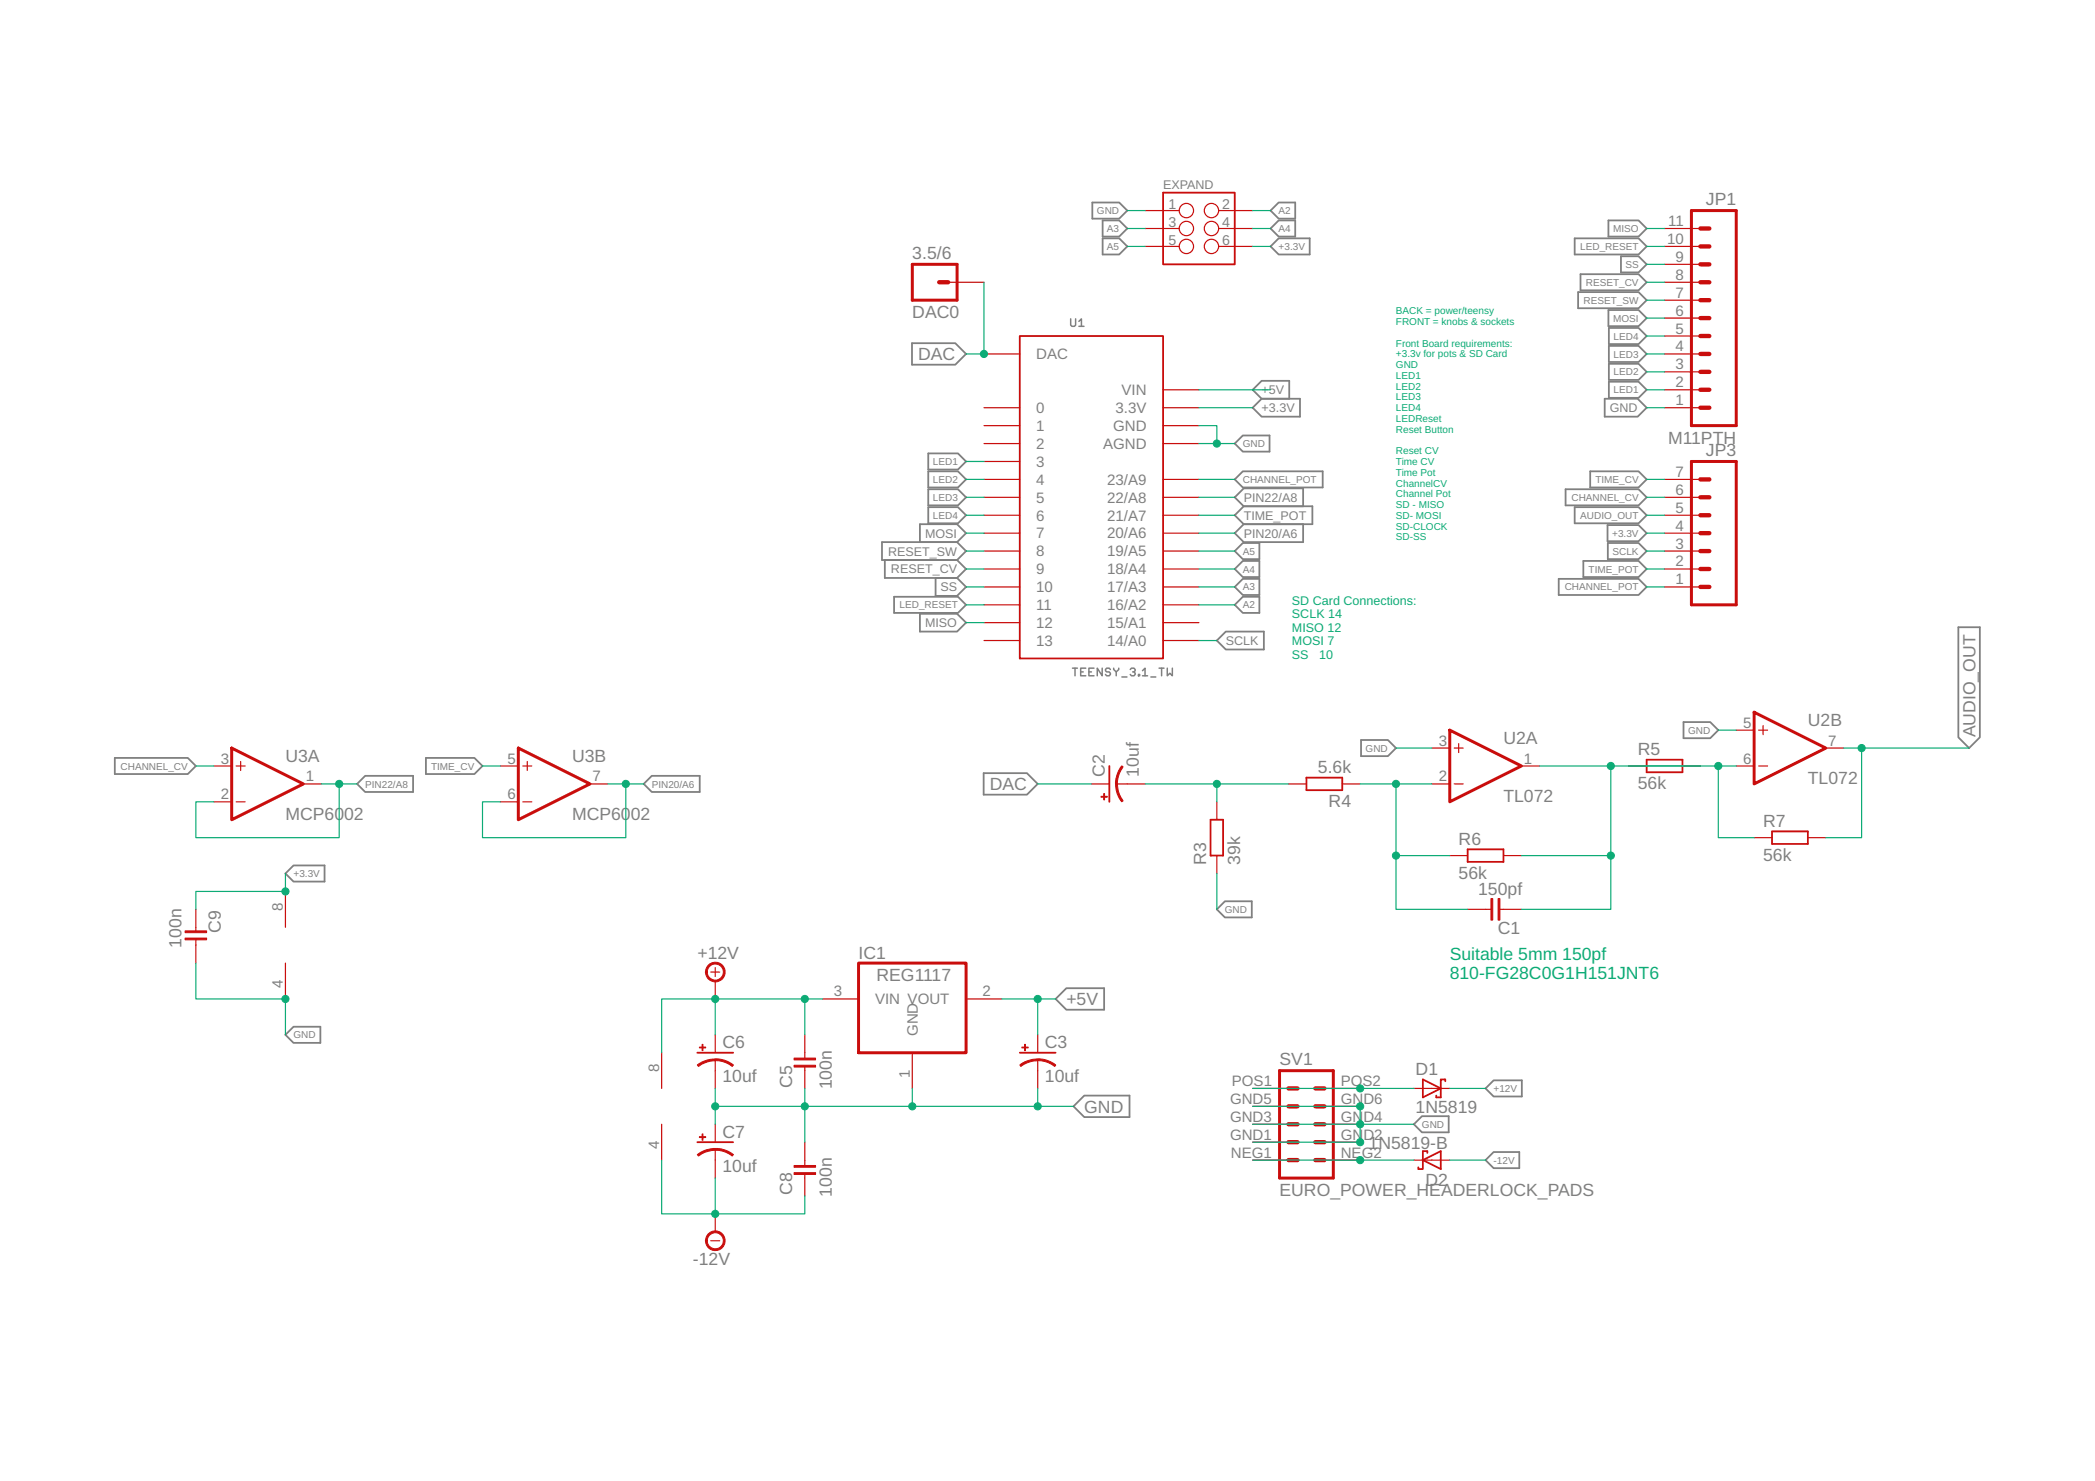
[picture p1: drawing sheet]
<svg xmlns="http://www.w3.org/2000/svg" width="297mm" height="210mm" viewBox="0 0 297 210" stroke-linecap="round" stroke-linejoin="round" font-family="sans-serif">
<g fill="none" stroke="#808080" stroke-width=".21">
<path d="M151.8 45.2v.9l.2 .1h.3l.2-.1v-.9M153 45.6l.3-.4v1M153 46.2h.7M152.1 94.7h.7M152.4 94.7v1.1M153.2 95.2h.4M153.9 94.7h-.7v1.1h.7M154.4 95.2h.3M155.1 94.7h-.7v1.1h.7M156.3 94.7v1.1l-.7-1.1v1.1M157.4 94.9l-.1-.2h-.4l-.2 .2v.2l.2 .1h.4l.1 .2v.2l-.1 .2h-.4l-.2-.2M157.9 94.7v.2l.4 .3 .3-.3v-.2"/>
<path d="M158.3 95.2v.6M159.1 95.9h.7M160.3 94.9l.1-.2h.4l.2 .2v.2l-.2 .1h-.2M160.8 95.2l.2 .2v.2l-.2 .2h-.4l-.1-.2M161.4 95.6h.2v.2h-.2zM162 95.1l.3-.4v1.1M162 95.8h.7M163.2 95.9h.7M164.3 94.7h.7M164.7 94.7v1.1M165.5 94.7v1.1l.4-.4 .3 .4v-1.1"/>
</g>
<g fill="none" stroke="#808080" stroke-width=".25">
<path d="M154.9 28.7h3.8l1.1 1.1-1.1 1.2h-3.8zM156.3 31.2h2.4l1.1 1.2-1.1 1.1h-2.4zM156.3 33.8h2.4l1.1 1.1-1.1 1.2h-2.4zM180.1 34.9l1.2-1.1h4.4v2.3h-4.4zM180.1 29.8l1.2-1.1h2.3v2.3h-2.3zM180.1 32.4l1.2-1.2h2.3v2.3h-2.3zM223.3 33.8h9l1.2 1.1-1.2 1.2h-9zM224.1 38.9h8.2l1.2 1.1-1.2 1.1h-8.2zM228 31.2h4.3l1.2 1.2-1.2 1.1h-4.3zM229.8 36.3h2.5l1.2 1.2-1.2 1.1h-2.5zM129.3 48.6h6.1l1.6 1.6-1.6 1.5h-6.1zM177.6 55.2l1.3-1.2h3.9v2.5h-3.9z"/>
<path d="M177.6 57.8l1.3-1.3h5.4v2.6h-5.4zM223.8 41.4h8.5l1.2 1.1-1.2 1.2h-8.5zM227.5 56.5h4.7l1.3 1.3-1.3 1.3h-4.7zM228 43.9h4.3l1.2 1.2-1.2 1.1h-4.3zM228.1 54.1h4.2l1.2 1.1-1.2 1.2h-4.2zM228.1 51.6h4.2l1.2 1.1-1.2 1.1h-4.2zM228.1 49h4.2l1.2 1.2-1.2 1.1h-4.2zM228.1 46.5h4.2l1.2 1.1-1.2 1.2h-4.2zM125.1 76.8h10.6l1.3 1.3-1.3 1.3h-10.6zM125.5 79.4h10.2l1.3 1.2-1.3 1.3h-10.2zM130.4 74.3h5.3l1.3 1.3-1.3 1.2h-5.3zM131.6 64.3h4.2l1.2 1.1-1.2 1.1h-4.2z"/>
<path d="M131.6 66.8h4.2l1.2 1.1-1.2 1.2h-4.2zM131.6 69.3h4.2l1.2 1.2-1.2 1.1h-4.2zM131.6 71.9h4.2l1.2 1.1-1.2 1.2h-4.2zM175.1 62.9l1.1-1.2h3.8v2.3h-3.8zM175.1 70.5l1.2-1.3h8.5v2.6h-8.5zM175.1 73l1.2-1.2h9.8v2.5h-9.8zM175.1 75.6l1.2-1.3h8.5v2.5h-8.5zM175.1 67.9l1.1-1.1h11.3v2.3h-11.3zM175.1 78.1l1.1-1.1h2.4v2.2h-2.4zM222 69.3h10.3l1.2 1.2-1.2 1.1h-10.3zM223.3 71.9h9l1.2 1.1-1.2 1.2h-9zM224.5 79.5h7.8l1.2 1.1-1.2 1.2h-7.8z"/>
<path d="M225.5 66.8h6.8l1.2 1.1-1.2 1.2h-6.8zM227.9 74.4h4.4l1.2 1.2-1.2 1.1h-4.4zM228 77h4.3l1.2 1.1-1.2 1.1h-4.3zM126.8 84.6h9l1.2 1.1-1.2 1.2h-9zM130.4 87h5.3l1.3 1.2-1.3 1.3h-5.3zM132.7 81.9h3l1.3 1.3-1.3 1.3h-3zM172.5 90.8l1.3-1.3h5.4v2.6h-5.4zM175.1 85.7l1.1-1.1h2.4v2.3h-2.4zM175.1 83.2l1.1-1.2h2.4v2.3h-2.4zM175.1 80.6l1.1-1.1h2.4v2.3h-2.4zM221 82h11.3l1.2 1.2-1.2 1.1h-11.3zM277.7 88.9h3v15.6l-1.5 1.5-1.5-1.5z"/>
<path d="M16.3 107.4h10.3l1.2 1.2-1.2 1.1h-10.3zM50.6 111.1l1.2-1.1h6.8v2.2h-6.8zM60.4 107.4h6.9l1.1 1.2-1.1 1.1h-6.9zM91.3 111.1l1.1-1.1h6.8v2.2h-6.8zM139.5 109.6h6.1l1.5 1.5-1.5 1.5h-6.1zM193 104.9h3.8l1.1 1.1-1.1 1.2h-3.8zM238.7 102.3h3.8l1.1 1.2-1.1 1.1h-3.8zM40.5 123.8l1.1-1.1h4.4v2.2h-4.4zM172.5 128.9l1.2-1.2h3.8v2.3h-3.8zM41.6 145.5h3.8v2.3h-3.8l-1.1-1.1zM149.7 141.6l1.5-1.5h5.3v3h-5.3zM152.2 156.8l1.5-1.5h6.4v3h-6.4z"/>
<path d="M200.5 159.3l1.1-1.1h3.8v2.3h-3.8zM210.6 154.3l1.2-1.2h4v2.3h-4zM210.6 164.4l1.2-1.1h3.6v2.3h-3.6z"/>
</g>
<path d="M129.3 37.5h6.4v5h-6.4zM239.8 29.8h6.4v30.5h-6.4zM239.8 65.4h6.4v20.3h-6.4zM32.9 106l10.1 5.1-10.1 5.1zM73.5 106l10.2 5.1-10.2 5.1zM205.5 103.5l10.2 5.1-10.2 5zM248.7 100.9l10.2 5.1-10.2 5.1zM121.7 136.5h15.3v12.7h-15.3zM181.4 151.7h7.6v15.3h-7.6z" fill="none" stroke="#c90d0c" stroke-width=".42"/>
<g fill="none" stroke="#c90d0c" stroke-width=".61">
<path d="M241.1 37.5h1.3M241.1 34.9h1.3M241.1 32.4h1.3M133.2 40h1.2M241.1 52.7h1.3M241.1 55.2h1.3M241.1 57.8h1.3M241.1 47.6h1.3M241.1 50.2h1.3M241.1 45.1h1.3M241.1 42.5h1.3M241.1 40h1.3"/>
<path d="M241.1 78.1h1.3M241.1 73h1.3M241.1 75.6h1.3M241.1 70.5h1.3M241.1 67.9h1.3M241.1 80.6h1.3M241.1 83.2h1.3M182.7 159.3h1.3M182.7 154.3h1.3M182.7 156.8h1.3M186.5 159.3h1.3M186.5 154.3h1.3"/>
<path d="M186.5 156.8h1.3M182.7 161.9h1.3M182.7 164.4h1.3M186.5 161.9h1.3M186.5 164.4h1.3"/>
</g>
<g fill="none" stroke="#c90d0c" stroke-width=".17">
<path d="M162.4 34.9h4.8M162.4 32.4h4.8M162.4 29.8h4.8M172.8 34.9h4.8M172.8 32.4h4.8M172.8 29.8h4.8M236 37.5h5.1M236 34.9h5.1M236 32.4h5.1M134.4 40h5.1M139.5 57.8h5.1M139.5 50.2h5.1"/>
<path d="M164.9 57.8h5.1M164.9 55.2h5.1M236 57.8h5.1M236 55.2h5.1M236 50.2h5.1M236 52.7h5.1M236 47.6h5.1M236 45.1h5.1M236 42.5h5.1M236 40h5.1M139.5 78.1h5.1M139.5 75.6h5.1"/>
<path d="M139.5 73h5.1M139.5 70.5h5.1M139.5 67.9h5.1M139.5 65.4h5.1M139.5 62.9h5.1M139.5 60.3h5.1M164.9 78.1h5.1M164.9 75.6h5.1M164.9 73h5.1M164.9 70.5h5.1M164.9 67.9h5.1M164.9 62.9h5.1"/>
<path d="M164.9 60.3h5.1M236 78.1h5.1M236 75.6h5.1M236 73h5.1M236 70.5h5.1M236 67.9h5.1M139.5 88.2h5.1M139.5 85.7h5.1M139.5 83.2h5.1M139.5 80.6h5.1M139.5 90.8h5.1M164.9 88.2h5.1"/>
<path d="M164.9 85.7h5.1M164.9 83.2h5.1M164.9 80.6h5.1M164.9 90.8h5.1M236 83.2h5.1M236 80.6h5.1M30.3 108.6h2.6M30.3 113.6h2.6M33.5 108.6h1.3M33.5 113.6h1.3M34.1 107.9v1.3M43 111.1h2.6"/>
<path d="M71 108.6h2.5M71 113.6h2.5M74.1 108.6h1.3M74.1 113.6h1.3M74.8 107.9v1.3M83.7 111.1h2.5M154.7 111.1h2.6M158.3 111.1h4.1M172.5 113.6v2.6M182.7 111.1h2.5M190.3 111.1h2.5M203 111.1h2.5"/>
<path d="M203 106h2.5M206.2 111.1h1.3M206.2 106h1.3M206.8 105.4v1.3M215.7 108.6h2.5M230.9 108.6h2.6M238.5 108.6h2.6M246.2 108.6h2.5M246.2 103.5h2.5M248.7 118.7h2.5M249.3 108.6h1.3M249.3 103.5h1.3"/>
<path d="M250 102.8v1.3M256.3 118.7h2.6M258.9 106h2.5M27.8 128.9v3M27.8 133.2v3.3M40.5 126.3v5.1M40.5 136.5v5.1M100.8 137.8h1.2M101.4 137.1v1.3M101.4 139v2.6M172.5 121.3v2.5M205.5 121.3h2.6"/>
<path d="M208.1 128.9h3.3M212.7 128.9h3M213.2 121.3h2.5M93.8 149.2v5.1M93.8 159.3v5.1M101.4 146.7v2.5M101.4 150.2v4.1M101.4 159.3v2.6M114.1 146.7v3.3M114.1 151.2v3.1M116.6 141.6h5.1M129.3 149.2v5.1"/>
<path d="M137 141.6h5M147.1 146.7v2.5M147.1 150.2v4.1M177.6 159.3h5.1M177.6 156.8h5.1M177.6 154.3h5.1M187.8 159.3h5M187.8 156.8h5M187.8 154.3h5M200.5 154.3h5M100.8 175.9h1.2M101.4 162.9v4.1"/>
<path d="M101.4 172v2.6M114.1 161.9v3.3M114.1 166.5v3M177.6 164.4h5.1M177.6 161.9h5.1M187.8 164.4h5M187.8 161.9h5M200.5 164.4h5"/>
<circle cx="168.2" cy="34.9" r="1.02"/>
<circle cx="168.2" cy="29.8" r="1.02"/>
<circle cx="168.2" cy="32.4" r="1.02"/>
<circle cx="171.8" cy="32.4" r="1.02"/>
<circle cx="171.8" cy="34.9" r="1.02"/>
<circle cx="171.8" cy="29.8" r="1.02"/>
</g>
<g fill="#c90d0c" stroke="#c90d0c" stroke-width=".14">
<path d="M100.4 174.9a1.4 1.4 0 0 1 2.2 .2 1.4 1.4 0 0 1-.8 2.1 1.4 1.4 0 0 1-1.8-1.3h.3a1.15 1.15 0 0 1 1.6-1.1 1.15 1.15 0 0 1 .3 1.9 1.15 1.15 0 0 1-1.9-.6v-.2h-.3l.2-.7z" fill-rule="evenodd"/>
<path d="M100.4 136.8a1.4 1.4 0 0 1 2.2 .3 1.4 1.4 0 0 1-.8 2 1.4 1.4 0 0 1-1.8-1.3h.3a1.15 1.15 0 0 1 1.6-1.1 1.15 1.15 0 0 1 .3 1.9 1.15 1.15 0 0 1-1.9-.6v-.2h-.3l.2-.7z" fill-rule="evenodd"/>
<path d="M101.4 150.1a4 4 0 0 1 2.6 .8l-.2 .3a3.8 3.8 0 0 0-2.4-.9z" fill-rule="evenodd"/>
<path d="M98.9 150.9a4.2 4.2 0 0 1 2.5-.8v.2a3.9 3.9 0 0 0-2.4 .9z" fill-rule="evenodd"/>
<path d="M101.4 162.8a4 4 0 0 1 2.6 .8l-.2 .3a3.8 3.8 0 0 0-2.4-.9z" fill-rule="evenodd"/>
<path d="M98.9 163.6a4 4 0 0 1 2.5-.8v.2a4.1 4.1 0 0 0-2.4 .9z" fill-rule="evenodd"/>
<path d="M159 108.5l.2 .2a4.1 4.1 0 0 0-.8 2.4h-.2a4.2 4.2 0 0 1 .8-2.6z" fill-rule="evenodd"/>
<path d="M158.2 111.1h.2a3.9 3.9 0 0 0 .8 2.4l-.2 .1a3.9 3.9 0 0 1-.8-2.5z" fill-rule="evenodd"/>
<path d="M147.1 150.1a4 4 0 0 1 2.6 .8l-.2 .3a3.8 3.8 0 0 0-2.4-.9z" fill-rule="evenodd"/>
<path d="M144.6 150.9a4.2 4.2 0 0 1 2.5-.8v.2a3.9 3.9 0 0 0-2.4 .9z" fill-rule="evenodd"/>
</g>
<g fill="none" stroke="#c90d0c" stroke-width=".25">
<path d="M164.9 27.3h10.2v10.2h-10.2zM144.6 47.6h20.3v45.7h-20.3zM157.3 108.6v5M171.6 116.2h1.8v5.1h-1.8zM185.2 110.2h5.1v1.8h-5.1zM233.5 107.7h5v1.8h-5zM251.2 117.8h5.1v1.8h-5.1zM208.1 120.4h5.1v1.8h-5.1zM98.9 149.2h5M144.6 149.2h5.1M201.7 153l2.6 1.3-2.6 1.2zM204.9 153.2v-.2h-.6v2.5h-.7v-.2"/>
<path d="M98.9 161.9h5M201.7 164.4l2.6-1.2v2.5zM202.4 163.4v-.2h-.7v2.5h-.6v-.3"/>
</g>
<g fill="#c90d0c" stroke="#c90d0c" stroke-width=".14">
<path d="M99.2 148.4h.9v.1h-.9z"/>
<path d="M99.5 148h.2v.9h-.2z"/>
<path d="M112.6 151h3v.2h-3z"/>
<path d="M112.6 150h3v.2h-3z"/>
<path d="M112.6 166.2h3v.3h-3z"/>
<path d="M112.6 165.2h3v.2h-3z"/>
<path d="M99.2 161.1h.9v.1h-.9z"/>
<path d="M99.5 160.7h.2v.9h-.2z"/>
<path d="M212.4 127.4h.3v3h-.3z"/>
<path d="M211.4 127.4h.2v3h-.2z"/>
<path d="M26.2 131.9h3.1v.3h-3.1z"/>
<path d="M26.2 132.9h3.1v.3h-3.1z"/>
<path d="M156.5 112.5h.1v.9h-.1z"/>
<path d="M156.1 112.9h.9v.1h-.9z"/>
<path d="M144.9 148.4h.9v.1h-.9z"/>
<path d="M145.3 148h.1v.9h-.1z"/>
</g>
<g fill="none" stroke="#0dab76" stroke-width=".17">
<path d="M159.8 29.8h2.6M159.8 34.9h2.6M159.8 32.4h2.6M177.6 29.8h2.5M177.6 34.9h2.5M177.6 32.4h2.5M233.5 34.9h2.5M233.5 37.5h2.5M233.5 32.4h2.5M139.5 40v10.2h-2.5M170 57.8h7.6M170 55.2h10.1"/>
<path d="M233.5 57.8h2.5M233.5 55.2h2.5M233.5 50.2h2.5M233.5 42.5h2.5M233.5 40h2.5M233.5 45.1h2.5M233.5 52.7h2.5M233.5 47.6h2.5M137 75.6h2.5M137 70.5h2.5M137 67.9h2.5M137 73h2.5"/>
<path d="M137 78.1h2.5M137 65.4h2.5M170 62.9h5.1M170 75.6h5.1M170 70.5h5.1M170 67.9h5.1M170 73h5.1M170 78.1h5.1M170 60.3h2.5v2.6M233.5 75.6h2.5M233.5 70.5h2.5M233.5 67.9h2.5"/>
<path d="M233.5 73h2.5M233.5 78.1h2.5M137 80.6h2.5M137 83.2h2.5M137 85.7h2.5M137 88.2h2.5M170 80.6h5.1M170 83.2h5.1M170 85.7h5.1M170 90.8h2.5M233.5 80.6h2.5M233.5 83.2h2.5"/>
<path d="M27.8 108.6h2.5M45.6 111.1h2.5v7.6h-20.3v-5.1h2.5M48.1 111.1h2.5M68.4 108.6h2.6M86.2 111.1h2.5v7.6h-20.3v-5.1h2.6M88.7 111.1h2.6M147.1 111.1h7.6M162.4 111.1h20.3M172.5 111.1v2.5M192.8 111.1h10.2M197.9 111.1v10.2M197.9 106h5.1"/>
<path d="M218.2 108.6h10.2v20.3h-12.7M228.4 108.6h12.7M230.9 108.6h15.3M243.6 103.5h2.6M243.6 108.6v10.1h5.1M261.4 106h2.5v12.7h-5M263.9 106h15.3M27.8 136.5v5.1h12.7v5.1M40.5 123.8v2.5h-12.7v2.6M172.5 123.8v5.1M197.9 121.3v7.6h10.2M197.9 121.3h7.6"/>
<path d="M215.7 121.3h12.7M101.4 154.3v5M101.4 156.8h27.9M101.4 141.6v5.1M101.4 141.6h12.7v5.1M101.4 141.6h-7.6v7.6M114.1 154.3v7.6M114.1 141.6h2.5M129.3 156.8h22.9M129.3 154.3v2.5M142 141.6h7.7M147.1 141.6v5.1"/>
<path d="M147.1 154.3v2.5M177.6 156.8h15.2v5.1h-15.2M177.6 159.3h22.9M177.6 154.3h22.9M205.5 154.3h5.1M93.8 164.4v7.6h7.6M101.4 167v5M114.1 169.5v2.5h-12.7M177.6 164.4h22.9M205.5 164.4h5.1"/>
</g>
<g fill="#0dab76" stroke="#0dab76" stroke-width=".14">
<circle cx="172.5" cy="62.9" r=".51"/>
<circle cx="101.4" cy="156.8" r=".51"/>
<circle cx="114.1" cy="156.8" r=".51"/>
<circle cx="129.3" cy="156.8" r=".51"/>
<circle cx="147.1" cy="156.8" r=".51"/>
<circle cx="192.8" cy="156.8" r=".51"/>
<circle cx="192.8" cy="159.3" r=".51"/>
<circle cx="192.8" cy="161.9" r=".51"/>
<circle cx="40.5" cy="141.6" r=".51"/>
<circle cx="101.4" cy="141.6" r=".51"/>
<circle cx="114.1" cy="141.6" r=".51"/>
<circle cx="101.4" cy="172" r=".51"/>
<circle cx="147.1" cy="141.6" r=".51"/>
<circle cx="40.5" cy="126.3" r=".51"/>
<circle cx="48.1" cy="111.1" r=".51"/>
<circle cx="139.5" cy="50.2" r=".51"/>
<circle cx="88.7" cy="111.1" r=".51"/>
<circle cx="263.9" cy="106" r=".51"/>
<circle cx="172.5" cy="111.1" r=".51"/>
<circle cx="197.9" cy="111.1" r=".51"/>
<circle cx="197.9" cy="121.3" r=".51"/>
<circle cx="228.4" cy="121.3" r=".51"/>
<circle cx="228.4" cy="108.6" r=".51"/>
<circle cx="243.6" cy="108.6" r=".51"/>
<circle cx="192.8" cy="154.3" r=".51"/>
<circle cx="192.8" cy="164.4" r=".51"/>
</g>
<g font-size="2.5" fill="#808080">
<text x="241.9" y="29.1">JP1</text>
<text x="129.4" y="36.7">3.5/6</text>
<text x="129.4" y="45.1">DAC0</text>
<text x="130.2" y="51.1">DAC</text>
<text x="236.5" y="62.9">M11PTH</text>
<text x="241.9" y="64.6">JP3</text>
<text x="40.5" y="107.9">U3A</text>
<text x="81.1" y="107.9">U3B</text>
<text x="213.2" y="105.4">U2A</text>
<text x="232.2" y="107.1">R5</text>
<text x="256.3" y="102.9">U2B</text>
<text x="280.1" y="104.5" transform="rotate(-90 280.1 104.5)">AUDIO_OUT</text>
<text x="140.3" y="112">DAC</text>
<text x="156.7" y="110.1" transform="rotate(-90 156.7 110.1)">C2</text>
<text x="161.5" y="110.1" transform="rotate(-90 161.5 110.1)">10uf</text>
<text x="186.9" y="109.6">5.6k</text>
<text x="213.2" y="113.6">TL072</text>
<text x="232.2" y="111.9">56k</text>
<text x="256.3" y="111.1">TL072</text>
<text x="40.5" y="116.2">MCP6002</text>
<text x="81.1" y="116.2">MCP6002</text>
<text x="188.4" y="114.4">R4</text>
<text x="206.8" y="119.8">R6</text>
<text x="250" y="117.2">R7</text>
<text x="171" y="122.5" transform="rotate(-90 171 122.5)">R3</text>
<text x="175.8" y="122.5" transform="rotate(-90 175.8 122.5)">39k</text>
<text x="206.8" y="124.6">56k</text>
<text x="250" y="122">56k</text>
<text x="209.6" y="126.9">150pf</text>
<text x="25.7" y="134.3" transform="rotate(-90 25.7 134.3)">100n</text>
<text x="31.3" y="132.2" transform="rotate(-90 31.3 132.2)">C9</text>
<text x="98.9" y="135.9">+12V</text>
<text x="121.7" y="135.9">IC1</text>
<text x="212.4" y="132.4">C1</text>
<text x="124.3" y="139">REG1117</text>
<text x="151.2" y="142.5">+5V</text>
<text x="102.4" y="148.6">C6</text>
<text x="148.1" y="148.6">C3</text>
<text x="102.4" y="153.4">10uf</text>
<text x="112.3" y="154.1" transform="rotate(-90 112.3 154.1)">C5</text>
<text x="117.9" y="154.4" transform="rotate(-90 117.9 154.4)">100n</text>
<text x="148.1" y="153.4">10uf</text>
<text x="181.4" y="151">SV1</text>
<text x="200.7" y="152.4">D1</text>
<text x="102.4" y="161.3">C7</text>
<text x="153.7" y="157.7">GND</text>
<text x="200.7" y="157.7">1N5819</text>
<text x="102.4" y="166.1">10uf</text>
<text x="194" y="162.8">1N5819-B</text>
<text x="112.3" y="169.4" transform="rotate(-90 112.3 169.4)">C8</text>
<text x="117.9" y="169.6" transform="rotate(-90 117.9 169.6)">100n</text>
<text x="181.4" y="169.5">EURO_POWER_HEADERLOCK_PADS</text>
<text x="202.1" y="168.1">D2</text>
<text x="98.2" y="179.3">-12V</text>
</g>
<g font-size="2.5" fill="#0dab76">
<text x="205.5" y="136.1">Suitable 5mm 150pf</text>
<text x="205.5" y="138.8">810-FG28C0G1H151JNT6</text>
</g>
<g font-size="2.1" fill="#808080">
<text x="236.4" y="34.6">10</text>
<text x="236.5" y="32">11</text>
<text x="237.6" y="39.7">8</text>
<text x="237.6" y="37.1">9</text>
<text x="237.6" y="47.3">5</text>
<text x="237.6" y="44.7">6</text>
<text x="237.6" y="42.2">7</text>
<text x="146.9" y="50.9">DAC</text>
<text x="237.6" y="52.4">3</text>
<text x="237.6" y="49.8">4</text>
<text x="146.9" y="58.5">0</text>
<text x="158.2" y="58.5">3.3V</text>
<text x="159" y="56">VIN</text>
<text x="237.6" y="57.4">1</text>
<text x="237.6" y="54.9">2</text>
<text x="146.9" y="63.6">2</text>
<text x="146.9" y="61.1">1</text>
<text x="156.4" y="63.6">AGND</text>
<text x="157.8" y="61.1">GND</text>
<text x="146.9" y="71.2">5</text>
<text x="146.9" y="68.7">4</text>
<text x="146.9" y="66.2">3</text>
<text x="157" y="68.7">23/A9</text>
<text x="157" y="71.2">22/A8</text>
<text x="237.6" y="70.1">6</text>
<text x="237.6" y="67.6">7</text>
<text x="146.9" y="76.3">7</text>
<text x="146.9" y="73.8">6</text>
<text x="157" y="73.8">21/A7</text>
<text x="157" y="76.3">20/A6</text>
<text x="237.6" y="77.7">3</text>
<text x="237.6" y="75.2">4</text>
<text x="237.6" y="72.7">5</text>
<text x="146.9" y="83.9">10</text>
<text x="146.9" y="81.4">9</text>
<text x="146.9" y="78.9">8</text>
<text x="157" y="78.9">19/A5</text>
<text x="157" y="81.4">18/A4</text>
<text x="157" y="83.9">17/A3</text>
<text x="237.6" y="82.8">1</text>
<text x="237.6" y="80.3">2</text>
<text x="146.9" y="89">12</text>
<text x="146.9" y="86.5">11</text>
<text x="157" y="86.5">16/A2</text>
<text x="157" y="89">15/A1</text>
<text x="146.9" y="91.6">13</text>
<text x="157" y="91.6">14/A0</text>
<text x="204" y="105.7">3</text>
<text x="247.2" y="103.1">5</text>
<text x="259.2" y="105.7">7</text>
<text x="31.3" y="113.3">2</text>
<text x="31.3" y="108.2">3</text>
<text x="43.4" y="110.8">1</text>
<text x="71.9" y="113.3">6</text>
<text x="71.9" y="108.2">5</text>
<text x="84" y="110.8">7</text>
<text x="204" y="110.8">2</text>
<text x="216.1" y="108.2">1</text>
<text x="247.2" y="108.2">6</text>
<text x="40.1" y="129.1" transform="rotate(-90 40.1 129.1)">8</text>
<text x="40.1" y="140" transform="rotate(-90 40.1 140)">4</text>
<text x="118.2" y="141.2">3</text>
<text x="124.1" y="142.3">VIN VOUT</text>
<text x="139.3" y="141.2">2</text>
<text x="130.1" y="146.9" transform="rotate(-90 130.1 146.9)">GND</text>
<text x="93.4" y="151.9" transform="rotate(-90 93.4 151.9)">8</text>
<text x="129" y="152.7" transform="rotate(-90 129 152.7)">1</text>
<text x="174.7" y="153.9">POS1</text>
<text x="190.1" y="153.9">POS2</text>
<text x="174.4" y="161.5">GND1</text>
<text x="174.4" y="159">GND3</text>
<text x="174.4" y="156.5">GND5</text>
<text x="190.1" y="161.5">GND2</text>
<text x="190.1" y="159">GND4</text>
<text x="190.1" y="156.5">GND6</text>
<text x="93.4" y="162.9" transform="rotate(-90 93.4 162.9)">4</text>
<text x="174.5" y="164.1">NEG1</text>
<text x="190.1" y="164.1">NEG2</text>
</g>
<g font-size="2" fill="#808080">
<text x="165.7" y="29.6">1</text>
<text x="173.3" y="29.6">2</text>
<text x="165.7" y="32.1">3</text>
<text x="165.7" y="34.7">5</text>
<text x="173.3" y="32.1">4</text>
<text x="173.3" y="34.7">6</text>
</g>
<g font-size="1.8" fill="#808080">
<text x="164.9" y="26.8">EXPAND</text>
<text x="178.9" y="55.9">+5V</text>
<text x="178.9" y="58.4">+3.3V</text>
<text x="228.2" y="58.4">GND</text>
<text x="176.3" y="71.1">PIN22/A8</text>
<text x="131.2" y="76.2">MOSI</text>
<text x="176.3" y="73.7">TIME_POT</text>
<text x="176.3" y="76.2">PIN20/A6</text>
<text x="125.9" y="78.7">RESET_SW</text>
<text x="126.3" y="81.3">RESET_CV</text>
<text x="133.3" y="83.8">SS</text>
<text x="131.2" y="88.9">MISO</text>
<text x="173.8" y="91.4">SCLK</text>
</g>
<g font-size="1.8" fill="#0dab76">
<text x="183.2" y="85.7">SD Card Connections:</text>
<text x="183.2" y="87.6">SCLK 14</text>
<text x="183.2" y="89.5">MISO 12</text>
<text x="183.2" y="91.4">MOSI 7</text>
<text x="183.2" y="93.3">SS</text>
<text x="187" y="93.3">10</text>
</g>
<g font-size="1.4" fill="#808080">
<text x="155.5" y="30.4">GND</text>
<text x="157" y="32.9">A3</text>
<text x="157" y="35.4">A5</text>
<text x="181.3" y="35.4">+3.3V</text>
<text x="181.3" y="30.4">A2</text>
<text x="181.3" y="32.9">A4</text>
<text x="224.1" y="35.4">LED_RESET</text>
<text x="228.7" y="32.9">MISO</text>
<text x="224.8" y="40.5">RESET_CV</text>
<text x="230.4" y="38">SS</text>
<text x="224.5" y="43.1">RESET_SW</text>
<text x="228.7" y="45.6">MOSI</text>
<text x="228.8" y="53.2">LED2</text>
<text x="228.8" y="50.7">LED3</text>
<text x="228.8" y="48.1">LED4</text>
<text x="228.8" y="55.8">LED1</text>
<text x="132.3" y="65.9">LED1</text>
<text x="176.2" y="63.4">GND</text>
<text x="132.3" y="68.4">LED2</text>
<text x="132.3" y="71">LED3</text>
<text x="176.2" y="68.4">CHANNEL_POT</text>
<text x="222.8" y="71">CHANNEL_CV</text>
<text x="226.2" y="68.4">TIME_CV</text>
<text x="132.3" y="73.5">LED4</text>
<text x="224.1" y="73.5">AUDIO_OUT</text>
<text x="228.6" y="76.1">+3.3V</text>
<text x="176.2" y="83.7">A3</text>
<text x="176.2" y="78.6">A5</text>
<text x="176.2" y="81.1">A4</text>
<text x="221.9" y="83.7">CHANNEL_POT</text>
<text x="225.2" y="81.1">TIME_POT</text>
<text x="228.6" y="78.6">SCLK</text>
<text x="127.6" y="86.2">LED_RESET</text>
<text x="176.2" y="86.2">A2</text>
<text x="193.6" y="106.5">GND</text>
<text x="239.3" y="104">GND</text>
<text x="17.1" y="109.1">CHANNEL_CV</text>
<text x="51.8" y="111.6">PIN22/A8</text>
<text x="61.1" y="109.1">TIME_CV</text>
<text x="92.4" y="111.6">PIN20/A6</text>
<text x="41.6" y="124.3">+3.3V</text>
<text x="173.7" y="129.4">GND</text>
<text x="41.6" y="147.2">GND</text>
<text x="211.8" y="154.8">+12V</text>
<text x="201.6" y="159.9">GND</text>
<text x="211.8" y="164.9">-12V</text>
</g>
<g font-size="1.4" fill="#0dab76">
<text x="197.9" y="44.6">BACK = power/teensy</text>
<text x="197.9" y="46.1">FRONT = knobs &amp; sockets</text>
<text x="197.9" y="49.1">Front Board requirements:</text>
<text x="197.9" y="50.7">+3.3v for pots &amp; SD Card</text>
<text x="197.9" y="52.2">GND</text>
<text x="197.9" y="53.7">LED1</text>
<text x="197.9" y="55.2">LED2</text>
<text x="197.9" y="56.8">LED3</text>
<text x="197.9" y="58.3">LED4</text>
<text x="197.9" y="59.8">LEDReset</text>
<text x="197.9" y="61.3">Reset Button</text>
<text x="197.9" y="64.4">Reset CV</text>
<text x="197.9" y="65.9">Time CV</text>
<text x="197.9" y="67.4">Time Pot</text>
<text x="197.9" y="69">ChannelCV</text>
<text x="197.9" y="70.5">Channel Pot</text>
<text x="197.9" y="72">SD - MISO</text>
<text x="197.9" y="73.5">SD- MOSI</text>
<text x="197.9" y="75">SD-CLOCK</text>
<text x="197.9" y="76.6">SD-SS</text>
</g>
</svg>
